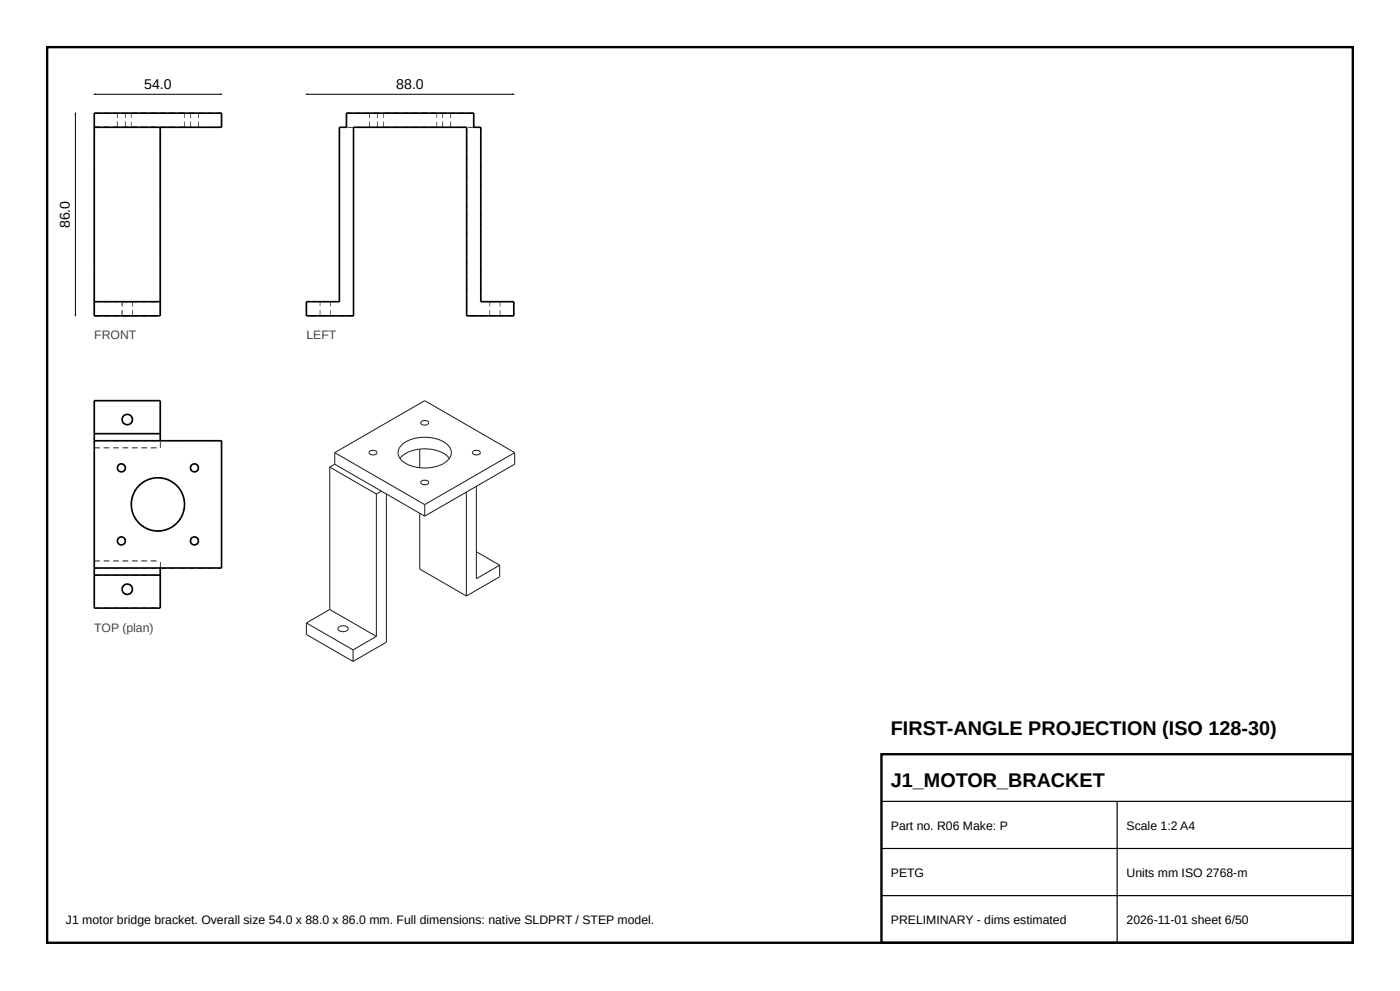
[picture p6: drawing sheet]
<svg xmlns="http://www.w3.org/2000/svg" width="297mm" height="210mm" viewBox="0 0 297 210" stroke-linecap="round" stroke-linejoin="round" font-family="sans-serif">
<path d="M10 10h277v190h-277zM187 160h100v40h-100z" fill="none" stroke="#000" stroke-width=".5"/>
<path d="M187 170h100M187 180h100M237 170v30M187 190h100" fill="none" stroke="#000" stroke-width=".25"/>
<g fill="#555">
<path d="M25.4 23.9h1.2v.2h-1.2z"/>
<path d="M24.9 23.9h1.2v.2h-1.2z"/>
<path d="M40.9 23.9h1.2v.2h-1.2z"/>
<path d="M40.4 23.9h1.2v.2h-1.2z"/>
<path d="M25.4 26.9h1.2v.2h-1.2z"/>
<path d="M24.9 26.9h1.2v.2h-1.2z"/>
<path d="M40.9 26.9h1.2v.2h-1.2z"/>
<path d="M40.4 26.9h1.2v.2h-1.2z"/>
<path d="M19.9 25.8h.2v1.2h-.2zM19.9 24h.2v1h-.2z"/>
<path d="M19.9 27h.2v1.2h-.2zM19.9 29h.2v1.2h-.2zM19.9 31h.2v1.2h-.2zM19.9 33h.2v1.2h-.2zM19.9 35h.2v1.2h-.2zM19.9 37h.2v1.2h-.2zM19.9 39h.2v1.2h-.2zM19.9 41h.2v1.2h-.2zM19.9 43h.2v1.2h-.2zM19.9 45h.2v1.2h-.2zM19.9 47h.2v1.2h-.2zM19.9 49h.2v1.2h-.2zM19.9 51h.2v1.2h-.2zM19.9 53h.2v1.2h-.2zM19.9 55h.2v1.2h-.2zM19.9 57h.2v1.2h-.2zM19.9 59h.2v1.2h-.2zM19.9 61h.2v1.2h-.2zM19.9 63h.2v1.2h-.2zM19.9 65h.2v1.2h-.2z"/>
<path d="M19.9 65.8h.2v1.2h-.2zM19.9 63.8h.2v1.2h-.2zM19.9 61.8h.2v1.2h-.2zM19.9 59.8h.2v1.2h-.2zM19.9 57.8h.2v1.2h-.2zM19.9 55.8h.2v1.2h-.2zM19.9 53.8h.2v1.2h-.2zM19.9 51.8h.2v1.2h-.2zM19.9 49.8h.2v1.2h-.2zM19.9 47.8h.2v1.2h-.2zM19.9 45.8h.2v1.2h-.2zM19.9 43.8h.2v1.2h-.2zM19.9 41.8h.2v1.2h-.2zM19.9 39.8h.2v1.2h-.2zM19.9 37.8h.2v1.2h-.2zM19.9 35.8h.2v1.2h-.2zM19.9 33.8h.2v1.2h-.2zM19.9 31.8h.2v1.2h-.2zM19.9 29.8h.2v1.2h-.2zM19.9 27.8h.2v1.2h-.2z"/>
<path d="M19.9 65.8h.2v1.2h-.2zM19.9 64h.2v1h-.2z"/>
<path d="M19.9 62.8h.2v1.2h-.2zM19.9 60.8h.2v1.2h-.2zM19.9 58.8h.2v1.2h-.2zM19.9 56.8h.2v1.2h-.2zM19.9 54.8h.2v1.2h-.2zM19.9 52.8h.2v1.2h-.2zM19.9 50.8h.2v1.2h-.2zM19.9 48.8h.2v1.2h-.2zM19.9 46.8h.2v1.2h-.2zM19.9 44.8h.2v1.2h-.2zM19.9 42.8h.2v1.2h-.2zM19.9 40.8h.2v1.2h-.2zM19.9 38.8h.2v1.2h-.2zM19.9 36.8h.2v1.2h-.2zM19.9 34.8h.2v1.2h-.2zM19.9 32.8h.2v1.2h-.2zM19.9 30.8h.2v1.2h-.2zM19.9 28.8h.2v1.2h-.2zM19.9 27h.2v1h-.2z"/>
<path d="M20 26.9h1.2v.2h-1.2zM22 26.9h1.2v.2h-1.2zM24 26.9h1.2v.2h-1.2zM26 26.9h1.2v.2h-1.2zM28 26.9h1.2v.2h-1.2zM30 26.9h1.2v.2h-1.2zM32 26.9h1.2v.2h-1.2z"/>
<path d="M34 26.9h1.2v.2h-1.2zM36 26.9h1.2v.2h-1.2zM38 26.9h1.2v.2h-1.2zM40 26.9h1.2v.2h-1.2zM42 26.9h1.2v.2h-1.2zM44 26.9h1.2v.2h-1.2zM46 26.9h1v.2h-1z"/>
<path d="M46.9 25.8h.2v1.2h-.2zM46.9 24h.2v1h-.2z"/>
<path d="M20 23.9h1.2v.2h-1.2zM22 23.9h1.2v.2h-1.2zM24 23.9h1.2v.2h-1.2zM26 23.9h1.2v.2h-1.2zM28 23.9h1.2v.2h-1.2zM30 23.9h1.2v.2h-1.2zM32 23.9h1.2v.2h-1.2zM34 23.9h1.2v.2h-1.2zM36 23.9h1.2v.2h-1.2zM38 23.9h1.2v.2h-1.2zM40 23.9h1.2v.2h-1.2zM42 23.9h1.2v.2h-1.2zM44 23.9h1.2v.2h-1.2zM46 23.9h1v.2h-1z"/>
<path d="M38 23.9h1.2v.2h-1.2zM36 23.9h1.2v.2h-1.2zM34 23.9h1.2v.2h-1.2zM32 23.9h1.2v.2h-1.2zM30 23.9h1.2v.2h-1.2zM28 23.9h1.2v.2h-1.2z"/>
<path d="M27.9 23.9h1.2v.2h-1.2zM29.9 23.9h1.2v.2h-1.2zM31.9 23.9h1.2v.2h-1.2zM33.9 23.9h1.2v.2h-1.2zM35.9 23.9h1.2v.2h-1.2zM37.9 23.9h1.2v.2h-1.2z"/>
<path d="M20 26.9h1.2v.2h-1.2zM22 26.9h1.2v.2h-1.2zM24 26.9h1.2v.2h-1.2zM26 26.9h1.2v.2h-1.2zM28 26.9h1.2v.2h-1.2zM30 26.9h1.2v.2h-1.2zM32 26.9h1.2v.2h-1.2z"/>
<path d="M20 63.9h1.2v.2h-1.2zM22 63.9h1.2v.2h-1.2zM24 63.9h1.2v.2h-1.2zM26 63.9h1.2v.2h-1.2zM28 63.9h1.2v.2h-1.2zM30 63.9h1.2v.2h-1.2zM32 63.9h1.2v.2h-1.2z"/>
<path d="M26.9 63.9h1.2v.2h-1.2zM25.9 63.9h.2v.2h-.2z"/>
<path d="M25.9 63.9h1.2v.2h-1.2zM27.9 63.9h.2v.2h-.2z"/>
<path d="M20 66.9h1.2v.2h-1.2zM22 66.9h1.2v.2h-1.2zM24 66.9h1.2v.2h-1.2zM26 66.9h1.2v.2h-1.2zM28 66.9h1.2v.2h-1.2zM30 66.9h1.2v.2h-1.2zM32 66.9h1.2v.2h-1.2z"/>
<path d="M26.9 66.9h1.2v.2h-1.2zM25.9 66.9h.2v.2h-.2z"/>
<path d="M25.9 66.9h1.2v.2h-1.2zM27.9 66.9h.2v.2h-.2z"/>
<path d="M33.9 27h.2v1.2h-.2zM33.9 29h.2v1.2h-.2zM33.9 31h.2v1.2h-.2zM33.9 33h.2v1.2h-.2zM33.9 35h.2v1.2h-.2zM33.9 37h.2v1.2h-.2zM33.9 39h.2v1.2h-.2zM33.9 41h.2v1.2h-.2zM33.9 43h.2v1.2h-.2zM33.9 45h.2v1.2h-.2zM33.9 47h.2v1.2h-.2zM33.9 49h.2v1.2h-.2zM33.9 51h.2v1.2h-.2zM33.9 53h.2v1.2h-.2zM33.9 55h.2v1.2h-.2zM33.9 57h.2v1.2h-.2zM33.9 59h.2v1.2h-.2zM33.9 61h.2v1.2h-.2zM33.9 63h.2v1.2h-.2zM33.9 65h.2v1.2h-.2z"/>
<path d="M20 26.9h1.2v.2h-1.2zM22 26.9h1.2v.2h-1.2zM24 26.9h1.2v.2h-1.2zM26 26.9h1.2v.2h-1.2zM28 26.9h1.2v.2h-1.2zM30 26.9h1.2v.2h-1.2zM32 26.9h1.2v.2h-1.2z"/>
<path d="M20 26.9h1.2v.2h-1.2zM22 26.9h1.2v.2h-1.2zM24 26.9h1.2v.2h-1.2zM26 26.9h1.2v.2h-1.2zM28 26.9h1.2v.2h-1.2zM30 26.9h1.2v.2h-1.2zM32 26.9h1.2v.2h-1.2z"/>
<path d="M38 26.9h1.2v.2h-1.2zM36 26.9h1.2v.2h-1.2zM34 26.9h1.2v.2h-1.2zM32 26.9h1.2v.2h-1.2zM30 26.9h1.2v.2h-1.2zM28 26.9h1.2v.2h-1.2z"/>
<path d="M27.9 26.9h1.2v.2h-1.2zM29.9 26.9h1.2v.2h-1.2zM31.9 26.9h1.2v.2h-1.2zM33.9 26.9h1.2v.2h-1.2zM35.9 26.9h1.2v.2h-1.2zM37.9 26.9h1.2v.2h-1.2z"/>
<path d="M33.9 65.8h.2v1.2h-.2zM33.9 63.8h.2v1.2h-.2zM33.9 61.8h.2v1.2h-.2zM33.9 59.8h.2v1.2h-.2zM33.9 57.8h.2v1.2h-.2zM33.9 55.8h.2v1.2h-.2zM33.9 53.8h.2v1.2h-.2zM33.9 51.8h.2v1.2h-.2zM33.9 49.8h.2v1.2h-.2zM33.9 47.8h.2v1.2h-.2zM33.9 45.8h.2v1.2h-.2zM33.9 43.8h.2v1.2h-.2zM33.9 41.8h.2v1.2h-.2zM33.9 39.8h.2v1.2h-.2zM33.9 37.8h.2v1.2h-.2zM33.9 35.8h.2v1.2h-.2zM33.9 33.8h.2v1.2h-.2zM33.9 31.8h.2v1.2h-.2zM33.9 29.8h.2v1.2h-.2zM33.9 27.8h.2v1.2h-.2z"/>
<path d="M20 66.9h1.2v.2h-1.2zM22 66.9h1.2v.2h-1.2zM24 66.9h1.2v.2h-1.2zM26 66.9h1.2v.2h-1.2zM28 66.9h1.2v.2h-1.2zM30 66.9h1.2v.2h-1.2zM32 66.9h1.2v.2h-1.2z"/>
<path d="M20 66.9h1.2v.2h-1.2zM22 66.9h1.2v.2h-1.2zM24 66.9h1.2v.2h-1.2zM26 66.9h1.2v.2h-1.2zM28 66.9h1.2v.2h-1.2zM30 66.9h1.2v.2h-1.2zM32 66.9h1.2v.2h-1.2z"/>
<path d="M26.9 66.9h1.2v.2h-1.2zM25.9 66.9h.2v.2h-.2z"/>
<path d="M25.9 66.9h1.2v.2h-1.2zM27.9 66.9h.2v.2h-.2z"/>
<path d="M33.9 65.8h.2v1.2h-.2zM33.9 64h.2v1h-.2z"/>
<path d="M20 63.9h1.2v.2h-1.2zM22 63.9h1.2v.2h-1.2zM24 63.9h1.2v.2h-1.2zM26 63.9h1.2v.2h-1.2zM28 63.9h1.2v.2h-1.2zM30 63.9h1.2v.2h-1.2zM32 63.9h1.2v.2h-1.2z"/>
<path d="M20 63.9h1.2v.2h-1.2zM22 63.9h1.2v.2h-1.2zM24 63.9h1.2v.2h-1.2zM26 63.9h1.2v.2h-1.2zM28 63.9h1.2v.2h-1.2zM30 63.9h1.2v.2h-1.2zM32 63.9h1.2v.2h-1.2z"/>
<path d="M26.9 63.9h1.2v.2h-1.2zM25.9 63.9h.2v.2h-.2z"/>
<path d="M25.9 63.9h1.2v.2h-1.2zM27.9 63.9h.2v.2h-.2z"/>
<path d="M33.9 62.8h.2v1.2h-.2zM33.9 60.8h.2v1.2h-.2zM33.9 58.8h.2v1.2h-.2zM33.9 56.8h.2v1.2h-.2zM33.9 54.8h.2v1.2h-.2zM33.9 52.8h.2v1.2h-.2zM33.9 50.8h.2v1.2h-.2zM33.9 48.8h.2v1.2h-.2zM33.9 46.8h.2v1.2h-.2zM33.9 44.8h.2v1.2h-.2zM33.9 42.8h.2v1.2h-.2zM33.9 40.8h.2v1.2h-.2zM33.9 38.8h.2v1.2h-.2zM33.9 36.8h.2v1.2h-.2zM33.9 34.8h.2v1.2h-.2zM33.9 32.8h.2v1.2h-.2zM33.9 30.8h.2v1.2h-.2zM33.9 28.8h.2v1.2h-.2zM33.9 27h.2v1h-.2z"/>
<path d="M20 26.9h1.2v.2h-1.2zM22 26.9h1.2v.2h-1.2zM24 26.9h1.2v.2h-1.2zM26 26.9h1.2v.2h-1.2zM28 26.9h1.2v.2h-1.2zM30 26.9h1.2v.2h-1.2zM32 26.9h1.2v.2h-1.2z"/>
<path d="M26.5 25.8h.2v1.2h-.2zM26.5 24h.2v1h-.2z"/>
<path d="M42 25.8h.2v1.2h-.2zM42 24h.2v1h-.2z"/>
<path d="M26.5 25.8h.2v1.2h-.2zM26.5 24h.2v1h-.2z"/>
<path d="M39.1 25.8h.1v1.2h-.1zM39.1 24h.1v1h-.1z"/>
<path d="M42 25.8h.2v1.2h-.2zM42 24h.2v1h-.2z"/>
<path d="M28 65.8h.2v1.2h-.2zM28 64h.2v1h-.2z"/>
<path d="M28 65.8h.2v1.2h-.2zM28 64h.2v1h-.2z"/>
<path d="M24.8 25.8h.2v1.2h-.2zM24.8 24h.2v1h-.2z"/>
<path d="M40.3 25.8h.2v1.2h-.2zM40.3 24h.2v1h-.2z"/>
<path d="M24.8 25.8h.2v1.2h-.2zM24.8 24h.2v1h-.2z"/>
<path d="M27.8 25.8h.1v1.2h-.1zM27.8 24h.1v1h-.1z"/>
<path d="M40.3 25.8h.2v1.2h-.2zM40.3 24h.2v1h-.2z"/>
<path d="M25.8 65.8h.2v1.2h-.2zM25.8 64h.2v1h-.2z"/>
<path d="M25.8 65.8h.2v1.2h-.2zM25.8 64h.2v1h-.2z"/>
</g>
<path d="M20 27h27v-3h-27v43h14v-40M20 64h14" fill="none" stroke="#000" stroke-width=".35"/>
<g fill="#555">
<path d="M33.9 119.3h.2v1.2h-.2z"/>
<path d="M33.9 93.8h.2v1.2h-.2z"/>
<path d="M19.9 119h.2v1.2h-.2zM19.9 121h.2v1.2h-.2zM19.9 123h.2v1.2h-.2zM19.9 125h.2v1.2h-.2zM19.9 127h.2v1.2h-.2z"/>
<path d="M19.9 117.8h.2v1.2h-.2zM19.9 115.8h.2v1.2h-.2zM19.9 113.8h.2v1.2h-.2zM19.9 111.8h.2v1.2h-.2zM19.9 109.8h.2v1.2h-.2zM19.9 107.8h.2v1.2h-.2zM19.9 105.8h.2v1.2h-.2zM19.9 103.8h.2v1.2h-.2zM19.9 101.8h.2v1.2h-.2zM19.9 99.8h.2v1.2h-.2zM19.9 97.8h.2v1.2h-.2zM19.9 95.8h.2v1.2h-.2z"/>
<path d="M19.9 85h.2v1.2h-.2zM19.9 87h.2v1.2h-.2zM19.9 89h.2v1.2h-.2zM19.9 91h.2v1.2h-.2zM19.9 93h.2v1.2h-.2z"/>
<path d="M20 93.4h1.2v.2h-1.2zM22 93.4h1.2v.2h-1.2zM24 93.4h1.2v.2h-1.2zM26 93.4h1.2v.2h-1.2zM28 93.4h1.2v.2h-1.2zM30 93.4h1.2v.2h-1.2zM32 93.4h1.2v.2h-1.2z"/>
<path d="M34 93.4h1.2v.2h-1.2zM36 93.4h1.2v.2h-1.2zM38 93.4h1.2v.2h-1.2zM40 93.4h1.2v.2h-1.2zM42 93.4h1.2v.2h-1.2zM44 93.4h1.2v.2h-1.2zM46 93.4h1v.2h-1z"/>
<path d="M20 120.4h1.2v.2h-1.2zM22 120.4h1.2v.2h-1.2zM24 120.4h1.2v.2h-1.2zM26 120.4h1.2v.2h-1.2zM28 120.4h1.2v.2h-1.2zM30 120.4h1.2v.2h-1.2zM32 120.4h1.2v.2h-1.2z"/>
<path d="M34 120.4h1.2v.2h-1.2zM36 120.4h1.2v.2h-1.2zM38 120.4h1.2v.2h-1.2zM40 120.4h1.2v.2h-1.2zM42 120.4h1.2v.2h-1.2zM44 120.4h1.2v.2h-1.2zM46 120.4h1v.2h-1z"/>
<path d="M20 121.9h1.2v.2h-1.2zM22 121.9h1.2v.2h-1.2zM24 121.9h1.2v.2h-1.2zM26 121.9h1.2v.2h-1.2zM28 121.9h1.2v.2h-1.2zM30 121.9h1.2v.2h-1.2zM32 121.9h1.2v.2h-1.2z"/>
<path d="M20 128.9h1.2v.2h-1.2zM22 128.9h1.2v.2h-1.2zM24 128.9h1.2v.2h-1.2zM26 128.9h1.2v.2h-1.2zM28 128.9h1.2v.2h-1.2zM30 128.9h1.2v.2h-1.2zM32 128.9h1.2v.2h-1.2z"/>
<path d="M20 118.9h1.2v.2h-1.2zM22 118.9h1.2v.2h-1.2zM24 118.9h1.2v.2h-1.2zM26 118.9h1.2v.2h-1.2zM28 118.9h1.2v.2h-1.2zM30 118.9h1.2v.2h-1.2zM32 118.9h1.2v.2h-1.2z"/>
<path d="M33.9 127.8h.2v1.2h-.2zM33.9 125.8h.2v1.2h-.2zM33.9 123.8h.2v1.2h-.2zM33.9 121.8h.2v1.2h-.2zM33.9 119.8h.2v1.2h-.2z"/>
<path d="M27.5 123.9l.5 .5 .2 .6h-.2v-.6l-.5-.3zM26.2 124.2l.5-.4 .1 .2-.6 .2-.2 .6-.2-.1zM26 125.6l.1-.1 .4 .5h.5v.2a1.18 1.18 0 0 1-1-.6zM28 125h.2v.3l-.4 .6-.1-.2 .3-.2z"/>
<path d="M20 118.9h1.2v.2h-1.2zM22 118.9h1.2v.2h-1.2zM24 118.9h1.2v.2h-1.2zM26 118.9h1.2v.2h-1.2zM28 118.9h1.2v.2h-1.2zM30 118.9h1.2v.2h-1.2zM32 118.9h1.2v.2h-1.2z"/>
<path d="M20 94.9h1.2v.2h-1.2zM22 94.9h1.2v.2h-1.2zM24 94.9h1.2v.2h-1.2zM26 94.9h1.2v.2h-1.2zM28 94.9h1.2v.2h-1.2zM30 94.9h1.2v.2h-1.2zM32 94.9h1.2v.2h-1.2z"/>
<path d="M46.9 119.3h.2v1.2h-.2zM46.9 117.3h.2v1.2h-.2zM46.9 115.3h.2v1.2h-.2zM46.9 113.3h.2v1.2h-.2zM46.9 111.3h.2v1.2h-.2zM46.9 109.3h.2v1.2h-.2zM46.9 107.3h.2v1.2h-.2zM46.9 105.3h.2v1.2h-.2zM46.9 103.3h.2v1.2h-.2zM46.9 101.3h.2v1.2h-.2zM46.9 99.3h.2v1.2h-.2zM46.9 97.3h.2v1.2h-.2zM46.9 95.3h.2v1.2h-.2zM46.9 93.5h.2v1h-.2z"/>
<path d="M25.9 113.8l.2 .1a.94 .94 0 0 1 .6 .8l-.2 .1v-.5l-.4-.3h-.2zM25.1 114.1l.1 .1-.2 .2-.1 .5 .2 .3-.1 .1-.1-.1a.94 .94 0 0 1 .2-1.1zM25.8 115.5l.5-.1 .3-.4-.1-.1h.2v.1a.92 .92 0 0 1-.9 .7z"/>
<path d="M41.4 113.8l.2 .1a.94 .94 0 0 1 .6 .8l-.2 .1v-.5l-.4-.3h-.2zM40.6 114.1l.1 .1-.2 .2-.1 .5 .2 .3-.1 .1-.1-.1a.94 .94 0 0 1 .2-1.1zM41.3 115.5l.5-.1 .3-.4-.1-.1h.2v.1a.92 .92 0 0 1-.9 .7z"/>
<path d="M25.9 98.3l.2 .1a.94 .94 0 0 1 .6 .8l-.2 .1v-.5l-.4-.3h-.2zM25.1 98.6l.1 .1-.2 .2-.1 .5 .2 .3-.1 .1-.1-.1a.94 .94 0 0 1 .2-1.1zM25.8 100l.5-.1 .3-.4-.1-.1h.2v.1a.92 .92 0 0 1-.9 .7z"/>
<path d="M38.9 105.8h.2l.1 1.2h-.1v-.7zM38.2 104l.1-.1 .6 1.1-.2 .1-.2-.7zM37 102.4l.9 .9-.2 .1-.4-.6-.4-.2zM35.2 101.5l1.1 .5-.1 .1-.6-.3-.5-.1zM33.2 101.3h1.2l-.1 .2-.6-.1-.5 .1zM31.2 101.7l1.2-.3v.2h-.7l-.4 .3zM29.5 102.9l1-.8 .1 .2-.7 .3-.3 .4zM29 103.5l.1 .1-.5 .5-.1 .5-.2-.1zM28 105.3h.2l-.3 .7 .1 .5-.2-.1zM27.8 107.3h.2l-.1 .7 .2 .4-.1 .1zM28.2 109.2h.2l.2 .7 .4 .3-.2 .1zM29.3 110.9l.2-.1 .4 .6 .5 .2-.2 .1zM31 112l.7 .4h.4v.2l-1.1-.4zM32.9 112.5l.8 .1 .4-.1v.2h-1.1zM34.9 112.4l.7-.2 .4-.2v.1l-1.1 .5zM36.6 111.6l.7-.4 .2-.4 .2 .1-1 .8zM38.6 109.2l.2 .1-.6 1-.2-.1 .5-.6zM39 107.3h.2l-.2 1.2-.1-.1 .2-.7z"/>
<path d="M41.4 98.3l.2 .1a.94 .94 0 0 1 .6 .8l-.2 .1v-.5l-.4-.3h-.2zM40.6 98.6l.1 .1-.2 .2-.1 .5 .2 .3-.1 .1-.1-.1a.94 .94 0 0 1 .2-1.1zM41.3 100l.5-.1 .3-.4-.1-.1h.2v.1a.92 .92 0 0 1-.9 .7z"/>
<path d="M20 94.9h1.2v.2h-1.2zM22 94.9h1.2v.2h-1.2zM24 94.9h1.2v.2h-1.2zM26 94.9h1.2v.2h-1.2zM28 94.9h1.2v.2h-1.2zM30 94.9h1.2v.2h-1.2zM32 94.9h1.2v.2h-1.2z"/>
<path d="M33.9 93.8h.2v1.2h-.2zM33.9 91.8h.2v1.2h-.2zM33.9 89.8h.2v1.2h-.2zM33.9 87.8h.2v1.2h-.2zM33.9 85.8h.2v1.2h-.2z"/>
<path d="M20 84.9h1.2v.2h-1.2zM22 84.9h1.2v.2h-1.2zM24 84.9h1.2v.2h-1.2zM26 84.9h1.2v.2h-1.2zM28 84.9h1.2v.2h-1.2zM30 84.9h1.2v.2h-1.2zM32 84.9h1.2v.2h-1.2z"/>
<path d="M27.5 87.9l.5 .5 .2 .6h-.2v-.6l-.5-.3zM26.2 88.2l.5-.4 .1 .2-.6 .2-.2 .6-.2-.1zM26 89.6l.1-.1 .4 .5h.5v.2a1.18 1.18 0 0 1-1-.6zM28 89h.2v.3l-.4 .6-.1-.2 .3-.2z"/>
<path d="M20 91.9h1.2v.2h-1.2zM22 91.9h1.2v.2h-1.2zM24 91.9h1.2v.2h-1.2zM26 91.9h1.2v.2h-1.2zM28 91.9h1.2v.2h-1.2zM30 91.9h1.2v.2h-1.2zM32 91.9h1.2v.2h-1.2z"/>
</g>
<g fill="none" stroke="#000" stroke-width=".35">
<path d="M20 93.5h27v27h-27M20 92h14M34 93.5v-8.5h-14v44h14v-8.5M20 122h14"/>
<circle cx="25.8" cy="99.2" r=".85"/>
<circle cx="27" cy="89" r="1.1"/>
<circle cx="41.3" cy="99.2" r=".85"/>
<circle cx="25.8" cy="114.7" r=".85"/>
<circle cx="33.5" cy="107" r="5.7"/>
<circle cx="41.3" cy="114.7" r=".85"/>
<circle cx="27" cy="125" r="1.1"/>
</g>
<g fill="#555">
<path d="M93.9 23.9h.9v.2h-.9z"/>
<path d="M93.9 23.9h1.2v.2h-1.2z"/>
<path d="M94.8 23.9h.8v.2h-.8z"/>
<path d="M78.4 23.9h.9v.2h-.9z"/>
<path d="M78.4 23.9h1.2v.2h-1.2z"/>
<path d="M79.3 23.9h.8v.2h-.8z"/>
<path d="M100.8 26.9h1.2v.2h-1.2z"/>
<path d="M103.9 63.9h1.1v.2h-1.1z"/>
<path d="M105 63.9h1.1v.2h-1.1z"/>
<path d="M103.9 66.9h1.1v.2h-1.1z"/>
<path d="M105 66.9h1.1v.2h-1.1z"/>
<path d="M99.3 26.9h1.2v.2h-1.2z"/>
<path d="M73.8 26.9h1.2v.2h-1.2z"/>
<path d="M93.9 26.9h.9v.2h-.9z"/>
<path d="M93.9 26.9h1.2v.2h-1.2z"/>
<path d="M94.8 26.9h.8v.2h-.8z"/>
<path d="M78.4 26.9h.9v.2h-.9z"/>
<path d="M78.4 26.9h1.2v.2h-1.2z"/>
<path d="M79.3 26.9h.8v.2h-.8z"/>
<path d="M67.9 66.9h1.1v.2h-1.1z"/>
<path d="M69 66.9h1.1v.2h-1.1z"/>
<path d="M67.9 63.9h1.1v.2h-1.1z"/>
<path d="M69 63.9h1.1v.2h-1.1z"/>
<path d="M72.3 26.9h1.2v.2h-1.2z"/>
<path d="M73.4 25.8h.2v1.2h-.2zM73.4 24h.2v1h-.2z"/>
<path d="M99.3 23.9h1.2v.2h-1.2zM97.3 23.9h1.2v.2h-1.2zM95.3 23.9h1.2v.2h-1.2zM93.3 23.9h1.2v.2h-1.2zM91.3 23.9h1.2v.2h-1.2zM89.3 23.9h1.2v.2h-1.2zM87.3 23.9h1.2v.2h-1.2zM85.3 23.9h1.2v.2h-1.2zM83.3 23.9h1.2v.2h-1.2zM81.3 23.9h1.2v.2h-1.2zM79.3 23.9h1.2v.2h-1.2zM77.3 23.9h1.2v.2h-1.2zM75.3 23.9h1.2v.2h-1.2zM73.5 23.9h1v.2h-1z"/>
<path d="M85.8 23.9h1.2v.2h-1.2zM83.8 23.9h1.2v.2h-1.2zM81.8 23.9h1.2v.2h-1.2z"/>
<path d="M81.4 23.9h1.2v.2h-1.2zM83.4 23.9h1.2v.2h-1.2zM85.4 23.9h1.2v.2h-1.2zM87.4 23.9h1.2v.2h-1.2zM89.4 23.9h1.2v.2h-1.2zM91.4 23.9h1.2v.2h-1.2z"/>
<path d="M91.5 23.9h1.2v.2h-1.2zM89.5 23.9h1.2v.2h-1.2zM87.5 23.9h1.2v.2h-1.2z"/>
<path d="M100.4 25.8h.2v1.2h-.2zM100.4 24h.2v1h-.2z"/>
<path d="M101.9 62.8h.2v1.2h-.2zM101.9 60.8h.2v1.2h-.2zM101.9 58.8h.2v1.2h-.2zM101.9 56.8h.2v1.2h-.2zM101.9 54.8h.2v1.2h-.2zM101.9 52.8h.2v1.2h-.2zM101.9 50.8h.2v1.2h-.2zM101.9 48.8h.2v1.2h-.2zM101.9 46.8h.2v1.2h-.2zM101.9 44.8h.2v1.2h-.2zM101.9 42.8h.2v1.2h-.2zM101.9 40.8h.2v1.2h-.2zM101.9 38.8h.2v1.2h-.2zM101.9 36.8h.2v1.2h-.2zM101.9 34.8h.2v1.2h-.2zM101.9 32.8h.2v1.2h-.2zM101.9 30.8h.2v1.2h-.2zM101.9 28.8h.2v1.2h-.2zM101.9 27h.2v1h-.2z"/>
<path d="M107.8 63.9h1.2v.2h-1.2zM105.8 63.9h1.2v.2h-1.2zM103.8 63.9h1.2v.2h-1.2zM102 63.9h1v.2h-1z"/>
<path d="M103.9 63.9h1.2v.2h-1.2zM105.9 63.9h.2v.2h-.2z"/>
<path d="M108.9 65.8h.2v1.2h-.2zM108.9 64h.2v1h-.2z"/>
<path d="M107.8 66.9h1.2v.2h-1.2zM105.8 66.9h1.2v.2h-1.2zM103.8 66.9h1.2v.2h-1.2zM101.8 66.9h1.2v.2h-1.2zM99.8 66.9h1.2v.2h-1.2z"/>
<path d="M103.9 66.9h1.2v.2h-1.2zM105.9 66.9h.2v.2h-.2z"/>
<path d="M98.9 27h.2v1.2h-.2zM98.9 29h.2v1.2h-.2zM98.9 31h.2v1.2h-.2zM98.9 33h.2v1.2h-.2zM98.9 35h.2v1.2h-.2zM98.9 37h.2v1.2h-.2zM98.9 39h.2v1.2h-.2zM98.9 41h.2v1.2h-.2zM98.9 43h.2v1.2h-.2zM98.9 45h.2v1.2h-.2zM98.9 47h.2v1.2h-.2zM98.9 49h.2v1.2h-.2zM98.9 51h.2v1.2h-.2zM98.9 53h.2v1.2h-.2zM98.9 55h.2v1.2h-.2zM98.9 57h.2v1.2h-.2zM98.9 59h.2v1.2h-.2zM98.9 61h.2v1.2h-.2zM98.9 63h.2v1.2h-.2zM98.9 65h.2v1.2h-.2z"/>
<path d="M99.3 26.9h1.2v.2h-1.2zM97.3 26.9h1.2v.2h-1.2zM95.3 26.9h1.2v.2h-1.2zM93.3 26.9h1.2v.2h-1.2zM91.3 26.9h1.2v.2h-1.2zM89.3 26.9h1.2v.2h-1.2zM87.3 26.9h1.2v.2h-1.2zM85.3 26.9h1.2v.2h-1.2zM83.3 26.9h1.2v.2h-1.2zM81.3 26.9h1.2v.2h-1.2zM79.3 26.9h1.2v.2h-1.2zM77.3 26.9h1.2v.2h-1.2zM75.3 26.9h1.2v.2h-1.2zM73.5 26.9h1v.2h-1z"/>
<path d="M85.8 26.9h1.2v.2h-1.2zM83.8 26.9h1.2v.2h-1.2zM81.8 26.9h1.2v.2h-1.2z"/>
<path d="M81.4 26.9h1.2v.2h-1.2zM83.4 26.9h1.2v.2h-1.2zM85.4 26.9h1.2v.2h-1.2zM87.4 26.9h1.2v.2h-1.2zM89.4 26.9h1.2v.2h-1.2zM91.4 26.9h1.2v.2h-1.2z"/>
<path d="M91.5 26.9h1.2v.2h-1.2zM89.5 26.9h1.2v.2h-1.2zM87.5 26.9h1.2v.2h-1.2z"/>
<path d="M74.9 65.8h.2v1.2h-.2zM74.9 63.8h.2v1.2h-.2zM74.9 61.8h.2v1.2h-.2zM74.9 59.8h.2v1.2h-.2zM74.9 57.8h.2v1.2h-.2zM74.9 55.8h.2v1.2h-.2zM74.9 53.8h.2v1.2h-.2zM74.9 51.8h.2v1.2h-.2zM74.9 49.8h.2v1.2h-.2zM74.9 47.8h.2v1.2h-.2zM74.9 45.8h.2v1.2h-.2zM74.9 43.8h.2v1.2h-.2zM74.9 41.8h.2v1.2h-.2zM74.9 39.8h.2v1.2h-.2zM74.9 37.8h.2v1.2h-.2zM74.9 35.8h.2v1.2h-.2zM74.9 33.8h.2v1.2h-.2zM74.9 31.8h.2v1.2h-.2zM74.9 29.8h.2v1.2h-.2zM74.9 27.8h.2v1.2h-.2z"/>
<path d="M73.8 66.9h1.2v.2h-1.2zM71.8 66.9h1.2v.2h-1.2zM69.8 66.9h1.2v.2h-1.2zM67.8 66.9h1.2v.2h-1.2zM65.8 66.9h1.2v.2h-1.2z"/>
<path d="M67.9 66.9h1.2v.2h-1.2zM69.9 66.9h.2v.2h-.2z"/>
<path d="M64.9 65.8h.2v1.2h-.2zM64.9 64h.2v1h-.2z"/>
<path d="M70.8 63.9h1.2v.2h-1.2zM68.8 63.9h1.2v.2h-1.2zM66.8 63.9h1.2v.2h-1.2zM65 63.9h1v.2h-1z"/>
<path d="M67.9 63.9h1.2v.2h-1.2zM69.9 63.9h.2v.2h-.2z"/>
<path d="M71.9 62.8h.2v1.2h-.2zM71.9 60.8h.2v1.2h-.2zM71.9 58.8h.2v1.2h-.2zM71.9 56.8h.2v1.2h-.2zM71.9 54.8h.2v1.2h-.2zM71.9 52.8h.2v1.2h-.2zM71.9 50.8h.2v1.2h-.2zM71.9 48.8h.2v1.2h-.2zM71.9 46.8h.2v1.2h-.2zM71.9 44.8h.2v1.2h-.2zM71.9 42.8h.2v1.2h-.2zM71.9 40.8h.2v1.2h-.2zM71.9 38.8h.2v1.2h-.2zM71.9 36.8h.2v1.2h-.2zM71.9 34.8h.2v1.2h-.2zM71.9 32.8h.2v1.2h-.2zM71.9 30.8h.2v1.2h-.2zM71.9 28.8h.2v1.2h-.2zM71.9 27h.2v1h-.2z"/>
<path d="M95.5 25.8h.2v1.2h-.2zM95.5 24h.2v1h-.2z"/>
<path d="M93.8 25.8h.2v1.2h-.2zM93.8 24h.2v1h-.2z"/>
<path d="M95.5 25.8h.2v1.2h-.2zM95.5 24h.2v1h-.2z"/>
<path d="M93.8 25.8h.2v1.2h-.2zM93.8 24h.2v1h-.2z"/>
<path d="M80 25.8h.2v1.2h-.2zM80 24h.2v1h-.2z"/>
<path d="M78.3 25.8h.2v1.2h-.2zM78.3 24h.2v1h-.2z"/>
<path d="M92.6 25.8h.1v1.2h-.1zM92.6 24h.1v1h-.1z"/>
<path d="M81.3 25.8h.1v1.2h-.1zM81.3 24h.1v1h-.1z"/>
<path d="M80 25.8h.2v1.2h-.2zM80 24h.2v1h-.2z"/>
<path d="M78.3 25.8h.2v1.2h-.2zM78.3 24h.2v1h-.2z"/>
<path d="M106 65.8h.2v1.2h-.2zM106 64h.2v1h-.2z"/>
<path d="M103.8 65.8h.2v1.2h-.2zM103.8 64h.2v1h-.2z"/>
<path d="M70 65.8h.2v1.2h-.2zM70 64h.2v1h-.2z"/>
<path d="M67.8 65.8h.2v1.2h-.2zM67.8 64h.2v1h-.2z"/>
</g>
<path d="M73.5 24h27v3h1.5v37h7v3h-10v-40h-24v40h-10v-3h7v-37h1.5z" fill="none" stroke="#000" stroke-width=".35"/>
<g fill="none" stroke="#222" stroke-width=".22">
<path d="M70 99.1v30.2M70 99.1l9.8 5.7M71 96l19.1-11 19.1 11M71 96v2.5M71 98.5l-1 .6M71 96l19.1 11M71 98.5l9.9 5.7M78.4 95.7a.91 .91 0 0 1 1.6 .4 .96 .96 0 0 1-1.7-.2zM84.9 97.2a6.2 6.2 0 0 1 5.2-2 6.2 6.2 0 0 1 5.2 2M85.1 94.5a8.1 8.1 0 0 1 10 0 2.24 2.24 0 0 1-.6 3.6 8 8 0 0 1-9.5-.7 2.09 2.09 0 0 1 .1-2.9zM89 95.3v3.9M89.4 89.4a.91 .91 0 0 1 1.5 .4 .96 .96 0 0 1-1.6-.2z"/>
<path d="M100.4 95.7a.91 .91 0 0 1 1.5 .4 .96 .96 0 0 1-1.7-.2zM109.2 96v2.5l-19.1 11M109.2 96l-19.1 11M79.8 104.8v30.2M80.9 104.2l9.2 5.3M80.9 104.2l-1.1 .6M82 104.8v31.4l-7.1 4.1M89 108.9v11.8l9.9 5.7M89.4 102.1a.91 .91 0 0 1 1.5 .3 .96 .96 0 0 1-1.6-.1zM90.1 107v2.5M98.9 104.4v22M101.1 117l4.9 2.9"/>
<path d="M101.1 103.2v19.6l4.9-2.9M106 119.9v2.5l-7.1 4M65 132.2v2.4l9.9 5.7M65 132.2l9.9 5.7M70 129.3l-5 2.9M70 129.3l9.8 5.7M71.9 133a1.36 1.36 0 0 1 2 .4 1.27 1.27 0 0 1-2.2 0zM74.9 137.9v2.4M79.8 135l-4.9 2.9"/>
</g>
<path d="M20 20h27M65 20h44M16 24v43" fill="none" stroke="#000" stroke-width=".21"/>
<path d="M46.7 19.8l.6 .2-.6 .2zM108.7 19.8l.6 .2-.6 .2zM16 23.7l.2 .6h-.4zM19.7 20l.6-.2v.4zM64.7 20l.6-.2v.4zM15.8 66.7h.4l-.2 .6z" fill="#000"/>
<g font-size="4.2">
<text x="189" y="156">FIRST-ANGLE PROJECTION (ISO 128-30)</text>
<text x="189" y="167">J1_MOTOR_BRACKET</text>
</g>
<g font-size="3">
<text x="30.6" y="18.8">54.0</text>
<text x="84.1" y="18.8">88.0</text>
<text x="14.8" y="48.4" transform="rotate(-90 14.8 48.4)">86.0</text>
</g>
<g font-size="2.6" fill="#444">
<text x="20" y="72">FRONT</text>
<text x="65" y="72">LEFT</text>
<text x="20" y="134">TOP (plan)</text>
</g>
<g font-size="2.6">
<text x="189" y="176">Part no. R06 Make: P</text>
<text x="239" y="176">Scale 1:2 A4</text>
<text x="189" y="186">PETG</text>
<text x="239" y="186">Units mm ISO 2768-m</text>
<text x="14" y="196">J1 motor bridge bracket. Overall size 54.0 x 88.0 x 86.0 mm. Full dimensions: native SLDPRT / STEP model.</text>
<text x="189" y="196">PRELIMINARY - dims estimated</text>
<text x="239" y="196">2026-11-01 sheet 6/50</text>
</g>
</svg>
